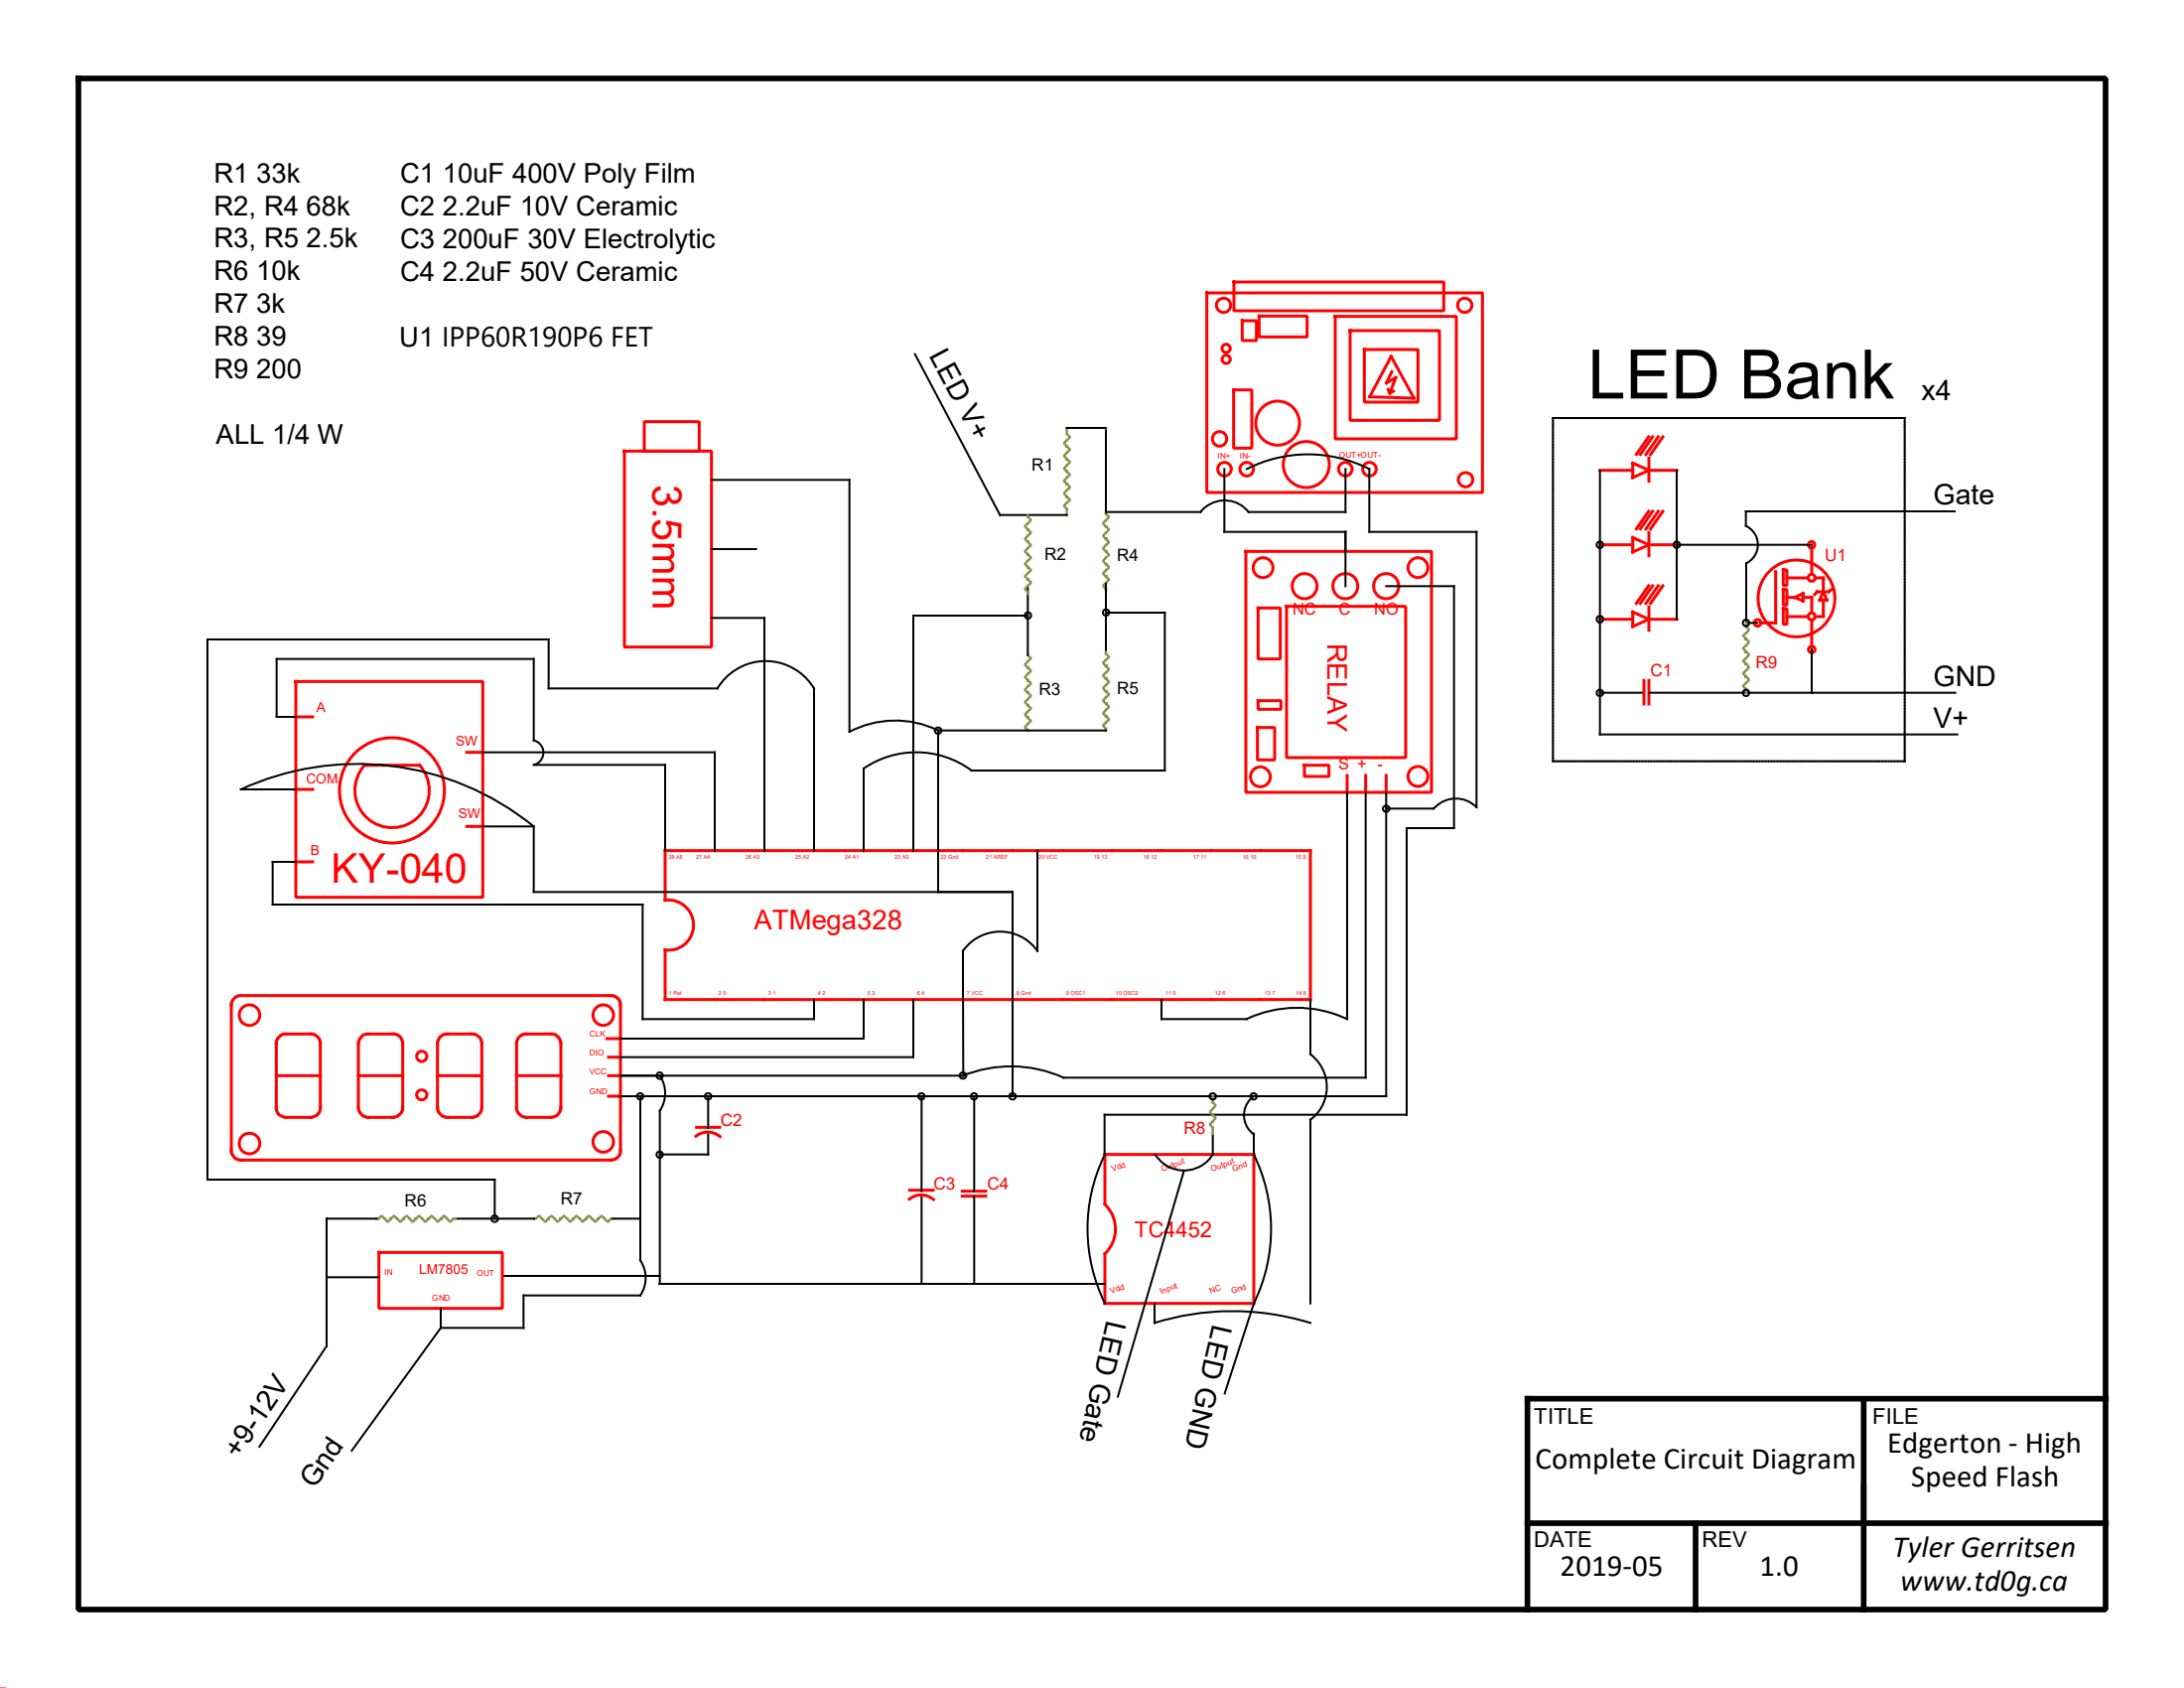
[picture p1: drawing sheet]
<svg xmlns="http://www.w3.org/2000/svg" width="279mm" height="216mm" viewBox="0 0 279 216" stroke-linecap="round" stroke-linejoin="round" font-family="sans-serif">
<g fill="none" stroke="#f00" stroke-width=".38">
<path d="M208.9 59.3v1.8l2-.9M208.9 59.2l2 1M210.9 55.9l-1.6 2.2M210.9 58.6v3M211.4 55.9l-1.6 2.2M212.1 55.9l-1.5 2.2M212.7 55.9l-1.5 2.2M159.4 70.5h23.7v30.8h-23.7zM161 77.8h2.8v6.5h-2.8zM164.6 77.6h15.2v19.3h-15.2zM204.7 79.2h4.2M204.7 69.7h4.2"/>
<path d="M204.7 60.2h4.2M208.9 78.3l2 .9-2 .9zM208.9 68.7l2 1-2 .9zM210.9 74.9l-1.6 2.3M210.9 65.4l-1.6 2.2M210.9 68.1v3M210.9 77.6v3M210.9 79.2h3.6M210.9 69.7h3.6M210.9 60.2h3.6M211.4 74.9l-1.6 2.3M211.4 65.4l-1.6 2.2"/>
<path d="M212.1 74.9l-1.5 2.3M212.1 65.4l-1.5 2.2M212.7 74.9l-1.5 2.3M212.7 65.4l-1.5 2.2M227.2 73.1v6.6h-1.9M228.1 72.9h.5v2h-.5zM228.1 75.4h.5v2h-.5zM228.1 77.9h.5v1.9h-.5zM228.6 73.9h2.7M228.6 76.4h1M228.6 78.9h2.7M229.6 76.4l1.1-.5v1z"/>
<path d="M230.7 76.4h1.1v2M231.8 70.1v3.3M231.8 79.3v3.4M232.2 73.9h1.1v1.8M232.2 78.9h1.1M233.3 76.8v2M233.3 75.7l.4 1.1h-.9zM234.3 75.4l-.4 .3h-1.4l-.3 .3M37.8 87.2h24v27.6h-24zM37.8 91.7h2.2M46.7 97.9h7a4.8 4.8 0 0 1-.2 6.6 4.8 4.8 0 0 1-6.7 0 4.8 4.8 0 0 1-.1-6.6zM59.7 96.2h2.1"/>
<path d="M160.9 93h2.2v4.2h-2.2zM161 89.6h2.9v1.1h-2.9zM166.9 97.9h3.1v1.4h-3.1zM172.3 99.2v2.1M174.7 99.2v2.1M177.3 99.2v2.1M210.3 87v3M210.9 87v3M37.8 101h2.2M37.8 110.2h2.2M59.7 105.7h2.1M85.1 108.8h82.5v19h-82.5v-6.3a3.2 3.2 0 0 0 3.6-3.2 3.2 3.2 0 0 0-3.6-3.2z"/>
<path d="M30 127.6l.6-.3h47.8l.3 .1 .4 .4 .3 .5v19.1l-.3 .5a1.06 1.06 0 0 1-.7 .4l-47.8 .1-.2-.1-.6-.4-.2-.5v-19.1zM35.3 137.6h5.7M35.6 132.7l.7-.5 3.7 .1a1.3 1.3 0 0 1 1 .9v8.7l-.1 .3-.4 .5-.6 .2h-3.5l-.6-.2-.3-.4-.2-.4v-8.7zM45.8 137.6h5.7M46.1 132.7l.4-.3 .3-.2h3.7l.5 .3 .4 .5 .1 .3v8.6l-.3 .6-.5 .3-.3 .1h-3.4l-.6-.2-.5-.6-.1-.4v-8.3zM56 137.6h5.6M56.2 132.7l.4-.3 .3-.2h3.8l.4 .3 .4 .3 .1 .5v8.5a1.26 1.26 0 0 1-1.1 1.1h-3.4l-.6-.2-.4-.5-.1-.4v-8.5zM66.1 137.6h5.7M66.3 132.7l.4-.3 .4-.2h3.7l.3 .2 .4 .3 .3 .6v8.5l-.2 .5-.5 .4-.5 .2h-3.4l-.7-.3a.97 .97 0 0 1-.4-.8v-8.5zM77.6 132.8h1.8M77.9 137.6h1.5M77.9 135.2h1.5"/>
<path d="M77.9 140.2h1.5M141.4 147.7h19v19h-19v-6.3a4.4 4.4 0 0 0 0-6.4z"/>
<circle cx="161.6" cy="72.6" r="1.27"/>
<circle cx="166.9" cy="75" r="1.6"/>
<circle cx="172.1" cy="75" r="1.59"/>
<circle cx="177.3" cy="75" r="1.61"/>
<circle cx="181.4" cy="72.6" r="1.27"/>
<circle cx="224.8" cy="79.7" r=".42"/>
<circle cx="229.8" cy="76.5" r="4.9"/>
<circle cx="231.7" cy="69.7" r=".41"/>
<circle cx="231.8" cy="73.9" r=".44"/>
<circle cx="231.8" cy="78.8" r=".44"/>
<circle cx="161.2" cy="99.4" r="1.27"/>
<circle cx="181.4" cy="99.3" r="1.27"/>
<circle cx="231.8" cy="83.1" r=".41"/>
<circle cx="50.1" cy="101.1" r="6.7"/>
<circle cx="31.9" cy="129.8" r="1.32"/>
<circle cx="54" cy="135.1" r=".66"/>
<circle cx="77.2" cy="129.8" r="1.31"/>
<circle cx="31.9" cy="146.3" r="1.32"/>
<circle cx="54" cy="140" r=".65"/>
<circle cx="77.2" cy="146" r="1.31"/>
</g>
<g fill="none" stroke="#000" stroke-width=".25">
<path d="M198.7 53.9v.3M198.7 54.3v.3M198.7 54.7v.2M198.7 55v.3M198.7 55.4v.3M198.7 55.8v.2M198.7 56.2v.2M198.7 56.6v.2M198.7 56.9v.3M198.7 57.3v.2M198.7 57.7v.2M198.7 58v.3"/>
<path d="M198.7 58.4v.3M198.7 58.8v.3M198.7 59.2v.2M198.7 59.6v.2M198.7 59.9v.3M198.8 53.5h-.1v.3M198.9 53.5h.3M199.3 53.5h.3M199.7 53.5h.2M200.1 53.5h.2M200.4 53.5h.3M200.8 53.5h.2"/>
<path d="M201.2 53.5h.2M201.5 53.5h.3M201.9 53.5h.3M202.3 53.5h.3M202.7 53.5h.2M203.1 53.5h.2M203.4 53.5h.3M203.8 53.5h.2M204.2 53.5h.2M204.6 53.5h.2M204.9 53.5h.3M205.3 53.5h.3"/>
<path d="M205.7 53.5h.2M206 53.5h.3M206.4 53.5h.3M206.8 53.5h.3M207.2 53.5h.2M207.6 53.5h.2M207.9 53.5h.3M208.3 53.5h.2M208.7 53.5h.2M209 53.5h.3M209.4 53.5h.3M209.8 53.5h.3"/>
<path d="M210.2 53.5h.2M210.6 53.5h.2M210.9 53.5h.3M211.3 53.5h.2M211.7 53.5h.2M212 53.5h.3M212.4 53.5h.3M212.8 53.5h.3M213.2 53.5h.2M213.6 53.5h.2M213.9 53.5h.3M214.3 53.5h.2"/>
<path d="M214.7 53.5h.2M215.1 53.5h.2M215.4 53.5h.3M215.8 53.5h.3M216.2 53.5h.2M216.5 53.5h.3M216.9 53.5h.3M217.3 53.5h.3M217.7 53.5h.2M218.1 53.5h.2M218.4 53.5h.3M218.8 53.5h.2"/>
<path d="M219.2 53.5h.2M219.5 53.5h.3M219.9 53.5h.3M220.3 53.5h.3M220.7 53.5h.2M221.1 53.5h.2M221.4 53.5h.3M221.8 53.5h.2M222.2 53.5h.2M222.5 53.5h.3M222.9 53.5h.3M223.3 53.5h.3"/>
<path d="M223.7 53.5h.2M224.1 53.5h.2M224.4 53.5h.3M224.8 53.5h.2M225.2 53.5h.2M225.6 53.5h.2M225.9 53.5h.3M226.3 53.5h.3M226.7 53.5h.2M227 53.5h.3M227.4 53.5h.3M227.8 53.5h.2"/>
<path d="M228.2 53.5h.2M228.6 53.5h.2M228.9 53.5h.3M229.3 53.5h.2M229.7 53.5h.2M230 53.5h.3M230.4 53.5h.3M230.8 53.5h.3M231.2 53.5h.2M231.6 53.5h.2M231.9 53.5h.3M232.3 53.5h.2"/>
<path d="M232.7 53.5h.2M233 53.5h.3M233.4 53.5h.3M233.8 53.5h.3M234.2 53.5h.2M234.6 53.5h.2M234.9 53.5h.3M235.3 53.5h.2M235.7 53.5h.2M236.1 53.5h.2M236.4 53.5h.3M236.8 53.5h.3"/>
<path d="M237.2 53.5h.2M237.5 53.5h.3M237.9 53.5h.3M238.3 53.5h.2M238.7 53.5h.2M239.1 53.5h.2M239.4 53.5h.3M239.8 53.5h.3M240.2 53.5h.2M240.5 53.5h.3M240.9 53.5h.3M241.3 53.5h.3"/>
<path d="M241.7 53.5h.2M242.1 53.5h.2M242.4 53.5h.3M242.8 53.5h.2M243.2 53.5h.2M243.5 53.5h.2v.3M243.7 53.9v.3M243.7 54.3v.3M243.7 54.7v.2M243.7 55v.3M243.7 55.4v.3M243.7 55.8v.2"/>
<path d="M243.7 56.2v.2M243.7 56.6v.2M243.7 56.9v.3M243.7 57.3v.2M243.7 57.7v.2M243.7 58v.3M243.7 58.4v.3M243.7 58.8v.3M243.7 59.2v.2M243.7 59.6v.2M243.7 59.9v.3M97.8 79v29.8"/>
<path d="M116.8 78.7v30.1M198.7 60.3v.2M198.7 60.7v.2M198.7 61v.3M198.7 61.4v.3M198.7 61.8v.3M198.7 62.2v.2M198.7 62.5v.3M198.7 62.9v.3M198.7 63.3v.2M198.7 63.7v.2M198.7 64.1v.2"/>
<path d="M198.7 64.4v.3M198.7 64.8v.3M198.7 65.2v.2M198.7 65.5v.3M198.7 65.9v.3M198.7 66.3v.2M198.7 66.7v.2M198.7 67.1v.2M198.7 67.4v.3M198.7 67.8v.2M198.7 68.2v.2M198.7 68.5v.3"/>
<path d="M198.7 68.9v.3M198.7 69.3v.3M198.7 69.7v.2M198.7 70.1v.2M198.7 70.4v.3M198.7 70.8v.2M198.7 71.2v.2M198.7 71.5v.3M198.7 71.9v.3M198.7 72.3v.3M198.7 72.7v.2M198.7 73v.3"/>
<path d="M198.7 73.4v.3M198.7 73.8v.2M198.7 74.2v.2M198.7 74.5v.3M198.7 74.9v.3M198.7 75.3v.3M198.7 75.6v.3M198.7 76v.3M198.7 76.4v.3M198.7 76.8v.2M198.7 77.2v.2M198.7 77.6v.2"/>
<path d="M198.7 77.9v.3M198.7 78.3v.2M198.7 78.7v.2M198.7 79v.3M198.7 79.4v.3M198.7 79.8v.3M204.7 60.2v33.7h45.7M214.5 60.2v19M214.5 69.7h17.3M243.7 60.3v.2M243.7 60.7v.2M243.7 61v.3"/>
<path d="M243.7 61.4v.3M243.7 61.8v.3M243.7 62.2v.2M243.7 62.5v.3M243.7 62.9v.3M243.7 63.3v.2M243.7 63.7v.2M243.7 64.1v.2M243.7 64.4v.3M243.7 64.8v.3M243.7 65.2v.2M243.7 65.5v.3"/>
<path d="M243.7 65.9v.3M243.7 66.3v.2M243.7 66.7v.2M243.7 67.1v.2M243.7 67.4v.3M243.7 67.8v.2M243.7 68.2v.2M243.7 68.5v.3M243.7 68.9v.3M243.7 69.3v.3M243.7 69.7v.2M243.7 70.1v.2"/>
<path d="M243.7 70.4v.3M243.7 70.8v.2M243.7 71.2v.2M243.7 71.5v.3M243.7 71.9v.3M243.7 72.3v.3M243.7 72.7v.2M243.7 73v.3M243.7 73.4v.3M243.7 73.8v.2M243.7 74.2v.2M243.7 74.5v.3"/>
<path d="M243.7 74.9v.3M243.7 75.3v.3M243.7 75.6v.3M243.7 76v.3M243.7 76.4v.3M243.7 76.8v.2M243.7 77.2v.2M243.7 77.6v.2M243.7 77.9v.3M243.7 78.3v.2M243.7 78.7v.2M243.7 79v.3"/>
<path d="M243.7 79.4v.3M243.7 79.8v.3M250.1 65.4h-26.7v1.9a2.65 2.65 0 0 1 1.5 2.3 2.65 2.65 0 0 1-1.5 2.5v7.6h1.4M61.8 96.2h29.6v12.6M68.3 84.3h-32.9v7.4h2.4M85.1 97.8v11M110.5 98.3v10.5M198.7 80.2v.2M198.7 80.6v.2M198.7 80.9v.3M198.7 81.3v.2M198.7 81.7v.2"/>
<path d="M198.7 82v.3M198.7 82.4v.3M198.7 82.8v.3M198.7 83.2v.2M198.7 83.5v.3M198.7 83.9v.3M198.7 84.3v.2M198.7 84.7v.2M198.7 85v.3M198.7 85.4v.3M198.7 85.8v.3M198.7 86.1v.3"/>
<path d="M198.7 86.5v.3M198.7 86.9v.3M198.7 87.3v.2M198.7 87.7v.2M198.7 88.1v.2M198.7 88.4v.3M198.7 88.8v.2M198.7 89.2v.2M198.7 89.5v.3M198.7 89.9v.3M198.7 90.3v.3M198.7 90.7v.2"/>
<path d="M198.7 91.1v.2M198.7 91.4v.3M198.7 91.8v.2M198.7 92.2v.2M198.7 92.5v.3M198.7 92.9v.3M198.7 93.3v.3M198.7 93.7v.2M198.7 94.1v.2M198.7 94.4v.3M198.7 94.8v.2M198.7 95.2v.2"/>
<path d="M198.7 95.5v.3M198.7 95.9v.3M198.7 96.3v.3M198.7 96.7v.2M198.7 97v.4h.1M198.9 97.4h.3M199.3 97.4h.3M199.7 97.4h.2M200.1 97.4h.2M200.4 97.4h.3M200.8 97.4h.2M201.2 97.4h.2"/>
<path d="M201.5 97.4h.3M201.9 97.4h.3M202.3 97.4h.3M202.7 97.4h.2M203.1 97.4h.2M203.4 97.4h.3M203.8 97.4h.2M204.2 97.4h.2M204.6 97.4h.2M204.7 88.6h5.6M204.9 97.4h.3M205.3 97.4h.3"/>
<path d="M205.7 97.4h.2M206 97.4h.3M206.4 97.4h.3M206.8 97.4h.3M207.2 97.4h.2M207.6 97.4h.2M207.9 97.4h.3M208.3 97.4h.2M208.7 97.4h.2M209 97.4h.3M209.4 97.4h.3M209.8 97.4h.3"/>
<path d="M210.2 97.4h.2M210.6 97.4h.2M210.9 88.6h39.2M210.9 97.4h.3M211.3 97.4h.2M211.7 97.4h.2M212 97.4h.3M212.4 97.4h.3M212.8 97.4h.3M213.2 97.4h.2M213.6 97.4h.2M213.9 97.4h.3"/>
<path d="M214.3 97.4h.2M214.7 97.4h.2M215.1 97.4h.2M215.4 97.4h.3M215.8 97.4h.3M216.2 97.4h.2M216.5 97.4h.3M216.9 97.4h.3M217.3 97.4h.3M217.7 97.4h.2M218.1 97.4h.2M218.4 97.4h.3"/>
<path d="M218.8 97.4h.2M219.2 97.4h.2M219.5 97.4h.3M219.9 97.4h.3M220.3 97.4h.3M220.7 97.4h.2M221.1 97.4h.2M221.4 97.4h.3M221.8 97.4h.2M222.2 97.4h.2M222.5 97.4h.3M222.9 97.4h.3"/>
<path d="M223.3 97.4h.3M223.7 97.4h.2M224.1 97.4h.2M224.4 97.4h.3M224.8 97.4h.2M225.2 97.4h.2M225.6 97.4h.2M225.9 97.4h.3M226.3 97.4h.3M226.7 97.4h.2M227 97.4h.3M227.4 97.4h.3"/>
<path d="M227.8 97.4h.2M228.2 97.4h.2M228.6 97.4h.2M228.9 97.4h.3M229.3 97.4h.2M229.7 97.4h.2M230 97.4h.3M230.4 97.4h.3M230.8 97.4h.3M231.2 97.4h.2M231.6 97.4h.2M231.8 83.1v5.5"/>
<path d="M231.9 97.4h.3M232.3 97.4h.2M232.7 97.4h.2M233 97.4h.3M233.4 97.4h.3M233.8 97.4h.3M234.2 97.4h.2M234.6 97.4h.2M234.9 97.4h.3M235.3 97.4h.2M235.7 97.4h.2M236.1 97.4h.2"/>
<path d="M236.4 97.4h.3M236.8 97.4h.3M237.2 97.4h.2M237.5 97.4h.3M237.9 97.4h.3M238.3 97.4h.2M238.7 97.4h.2M239.1 97.4h.2M239.4 97.4h.3M239.8 97.4h.3M240.2 97.4h.2M240.5 97.4h.3"/>
<path d="M240.9 97.4h.3M241.3 97.4h.3M241.7 97.4h.2M242.1 97.4h.2M242.4 97.4h.3M242.8 97.4h.2M243.2 97.4h.2M243.7 97v.4h-.2M243.7 80.2v.2M243.7 80.6v.2M243.7 80.9v.3M243.7 81.3v.2"/>
<path d="M243.7 81.7v.2M243.7 82v.3M243.7 82.4v.3M243.7 82.8v.3M243.7 83.2v.2M243.7 83.5v.3M243.7 83.9v.3M243.7 84.3v.2M243.7 84.7v.2M243.7 85v.3M243.7 85.4v.3M243.7 85.8v.3"/>
<path d="M243.7 86.1v.3M243.7 86.5v.3M243.7 86.9v.3M243.7 87.3v.2M243.7 87.7v.2M243.7 88.1v.2M243.7 88.4v.3M243.7 88.8v.2M243.7 89.2v.2M243.7 89.5v.3M243.7 89.9v.3M243.7 90.3v.3"/>
<path d="M243.7 90.7v.2M243.7 91.1v.2M243.7 91.4v.3M243.7 91.8v.2M243.7 92.2v.2M243.7 92.5v.3M243.7 92.9v.3M243.7 93.3v.3M243.7 93.7v.2M243.7 94.1v.2M243.7 94.4v.3M243.7 94.8v.2"/>
<path d="M243.7 95.2v.2M243.7 95.5v.3M243.7 95.9v.3M243.7 96.3v.3M243.7 96.7v.2M30.8 101h7M37.8 110.2h-2.9v5.5M61.8 105.7h6.5v8.4h61.2v26.1M120 108.8v5.3M132.7 108.8v12.8M172.3 101.3v29M174.7 101.3v36.5h-38.6"/>
<path d="M177.3 101.3v38.9h-95.4M104.1 127.8v2.5M110.5 127.8v5h-31.1M116.8 127.8v7.4h-37.4M123.2 124.6v13M123.2 121.6v6.2M56.4 169.8h10.6M64.3 163.2h20.1"/>
<circle cx="204.7" cy="79.2" r=".43"/>
<circle cx="204.7" cy="69.7" r=".42"/>
<circle cx="214.5" cy="69.7" r=".42"/>
<circle cx="204.7" cy="88.6" r=".42"/>
</g>
<path d="M136.5 54.7v.8l.4 .4-.8 .8 .4 .4" fill="none" stroke="#83954a" stroke-width=".3"/>
<path d="M136.4 56.9h.3v.3h-.3z" fill-rule="evenodd" fill="#83954a"/>
<path d="M136.5 57.1l.4 .4-.8 .8 .4 .4" fill="none" stroke="#83954a" stroke-width=".3"/>
<path d="M136.4 58.5h.3v.3h-.3z" fill-rule="evenodd" fill="#83954a"/>
<path d="M136.5 58.7l.4 .4-.8 .8 .4 .4" fill="none" stroke="#83954a" stroke-width=".3"/>
<path d="M136.4 60.2h.3v.3h-.3z" fill-rule="evenodd" fill="#83954a"/>
<path d="M136.5 60.3l.4 .4-.8 .8 .4 .4" fill="none" stroke="#83954a" stroke-width=".3"/>
<path d="M136.4 61.8h.3v.3h-.3z" fill-rule="evenodd" fill="#83954a"/>
<path d="M136.5 61.9l.4 .4-.8 .8 .4 .4" fill="none" stroke="#83954a" stroke-width=".3"/>
<path d="M136.4 63.4h.3v.3h-.3z" fill-rule="evenodd" fill="#83954a"/>
<path d="M136.5 63.5l.4 .4-.8 .8 .4 .4v.8M141.5 65.5v.2l.4 .4-.8 .8 .4 .5" fill="none" stroke="#83954a" stroke-width=".3"/>
<path d="M127.9 65.9h8.6" fill="none" stroke="#000" stroke-width=".25"/>
<path d="M141.4 67.2h.2v.3h-.2z" fill-rule="evenodd" fill="#83954a"/>
<path d="M141.5 67.4l.4 .3-.8 .8 .4 .5" fill="none" stroke="#83954a" stroke-width=".3"/>
<path d="M141.4 68.8h.2v.3h-.2z" fill-rule="evenodd" fill="#83954a"/>
<path d="M141.5 69l.4 .3-.8 .8 .4 .4" fill="none" stroke="#83954a" stroke-width=".3"/>
<path d="M141.4 70.4h.2v.3h-.2z" fill-rule="evenodd" fill="#83954a"/>
<path d="M141.5 70.5l.4 .5-.8 .8 .4 .3" fill="none" stroke="#83954a" stroke-width=".3"/>
<path d="M141.4 72h.2v.3h-.2z" fill-rule="evenodd" fill="#83954a"/>
<path d="M141.5 72.1l.4 .5-.8 .8 .4 .3" fill="none" stroke="#83954a" stroke-width=".3"/>
<path d="M141.4 73.6h.2v.3h-.2z" fill-rule="evenodd" fill="#83954a"/>
<path d="M141.5 73.7l.4 .4-.8 .8 .4 .5v.2M141.5 83.4v.2l.4 .4-.8 .8 .4 .4" fill="none" stroke="#83954a" stroke-width=".3"/>
<path d="M141.5 74.7v8.7" fill="none" stroke="#000" stroke-width=".25"/>
<path d="M141.4 85h.2v.3h-.2z" fill-rule="evenodd" fill="#83954a"/>
<path d="M141.5 85.2l.4 .4-.8 .8 .4 .4" fill="none" stroke="#83954a" stroke-width=".3"/>
<path d="M141.4 86.7h.2v.3h-.2z" fill-rule="evenodd" fill="#83954a"/>
<path d="M141.5 86.8l.4 .4-.8 .8 .4 .4" fill="none" stroke="#83954a" stroke-width=".3"/>
<path d="M141.4 88.3h.2v.3h-.2z" fill-rule="evenodd" fill="#83954a"/>
<path d="M141.5 88.4l.4 .4-.8 .8 .4 .4" fill="none" stroke="#83954a" stroke-width=".3"/>
<path d="M141.4 89.9h.2v.3h-.2z" fill-rule="evenodd" fill="#83954a"/>
<path d="M141.5 90l.4 .4-.8 .8 .4 .4" fill="none" stroke="#83954a" stroke-width=".3"/>
<path d="M141.4 91.5h.2v.3h-.2z" fill-rule="evenodd" fill="#83954a"/>
<path d="M131.5 83.7l.4 .5-.8 .8 .4 .4M141.5 91.6l.4 .4-.8 .8 .4 .4v.2" fill="none" stroke="#83954a" stroke-width=".3"/>
<path d="M141.5 55v10.5" fill="none" stroke="#000" stroke-width=".25"/>
<path d="M131.4 85.3h.3v.3h-.3z" fill-rule="evenodd" fill="#83954a"/>
<path d="M131.5 85.4l.4 .4-.8 .8 .4 .4" fill="none" stroke="#83954a" stroke-width=".3"/>
<path d="M131.4 86.9h.3v.3h-.3z" fill-rule="evenodd" fill="#83954a"/>
<path d="M131.5 87l.4 .4-.8 .8 .4 .4" fill="none" stroke="#83954a" stroke-width=".3"/>
<path d="M131.4 88.4h.3v.3h-.3z" fill-rule="evenodd" fill="#83954a"/>
<path d="M131.5 88.6l.4 .4-.8 .8 .4 .4" fill="none" stroke="#83954a" stroke-width=".3"/>
<path d="M131.4 90h.3v.3h-.3z" fill-rule="evenodd" fill="#83954a"/>
<path d="M131.5 90.2l.4 .4-.8 .8 .4 .4" fill="none" stroke="#83954a" stroke-width=".3"/>
<path d="M131.4 91.7h.3v.2h-.3z" fill-rule="evenodd" fill="#83954a"/>
<path d="M131.5 65.9v.2l.4 .4-.8 .8 .4 .4M131.5 91.8l.4 .4-.8 .8 .4 .4" fill="none" stroke="#83954a" stroke-width=".3"/>
<path d="M131.5 75.1v8.6" fill="none" stroke="#000" stroke-width=".25"/>
<path d="M131.4 67.6h.3v.3h-.3z" fill-rule="evenodd" fill="#83954a"/>
<path d="M131.5 67.7l.4 .4-.8 .8 .4 .4" fill="none" stroke="#83954a" stroke-width=".3"/>
<path d="M131.4 69.2h.3v.3h-.3z" fill-rule="evenodd" fill="#83954a"/>
<path d="M131.5 69.3l.4 .4-.8 .8 .4 .4" fill="none" stroke="#83954a" stroke-width=".3"/>
<path d="M131.4 70.8h.3v.3h-.3z" fill-rule="evenodd" fill="#83954a"/>
<path d="M131.5 70.9l.4 .4-.8 .8 .4 .4" fill="none" stroke="#83954a" stroke-width=".3"/>
<path d="M131.4 72.4h.3v.3h-.3z" fill-rule="evenodd" fill="#83954a"/>
<path d="M131.5 72.5l.4 .4-.8 .8 .4 .4" fill="none" stroke="#83954a" stroke-width=".3"/>
<path d="M131.4 74h.3v.3h-.3z" fill-rule="evenodd" fill="#83954a"/>
<path d="M131.5 74.1l.4 .4-.8 .8 .4 .4v.2M68.3 155.9h.2l.5-.4 .8 .8 .3-.4" fill="none" stroke="#83954a" stroke-width=".3"/>
<path d="M70 155.7h.3v.3h-.3z" fill-rule="evenodd" fill="#83954a"/>
<path d="M70.1 155.9l.4-.4 .8 .8 .5-.4" fill="none" stroke="#83954a" stroke-width=".3"/>
<path d="M71.6 155.7h.3v.3h-.3z" fill-rule="evenodd" fill="#83954a"/>
<path d="M71.8 155.9l.3-.4 .8 .8 .5-.4" fill="none" stroke="#83954a" stroke-width=".3"/>
<path d="M73.2 155.7h.3v.3h-.3z" fill-rule="evenodd" fill="#83954a"/>
<path d="M73.4 155.9l.3-.4 .8 .8 .4-.4" fill="none" stroke="#83954a" stroke-width=".3"/>
<path d="M74.8 155.7h.3v.3h-.3z" fill-rule="evenodd" fill="#83954a"/>
<path d="M74.9 155.9l.5-.4 .8 .8 .3-.4" fill="none" stroke="#83954a" stroke-width=".3"/>
<path d="M76.4 155.7h.3v.3h-.3z" fill-rule="evenodd" fill="#83954a"/>
<path d="M48.2 155.9h.2l.4-.4 .8 .8 .4-.4M76.5 155.9l.5-.4 .8 .8 .3-.4h.3" fill="none" stroke="#83954a" stroke-width=".3"/>
<path d="M58.3 155.9h10" fill="none" stroke="#000" stroke-width=".25"/>
<path d="M49.9 155.7h.3v.3h-.3z" fill-rule="evenodd" fill="#83954a"/>
<path d="M50 155.9l.4-.4 .8 .8 .4-.4" fill="none" stroke="#83954a" stroke-width=".3"/>
<path d="M51.5 155.7h.3v.3h-.3z" fill-rule="evenodd" fill="#83954a"/>
<path d="M51.6 155.9l.4-.4 .8 .8 .4-.4" fill="none" stroke="#83954a" stroke-width=".3"/>
<path d="M53 155.7h.3v.3h-.3z" fill-rule="evenodd" fill="#83954a"/>
<path d="M53.2 155.9l.4-.4 .8 .8 .4-.4" fill="none" stroke="#83954a" stroke-width=".3"/>
<path d="M54.7 155.7h.2v.3h-.2z" fill-rule="evenodd" fill="#83954a"/>
<path d="M54.8 155.9l.4-.4 .8 .8 .4-.4" fill="none" stroke="#83954a" stroke-width=".3"/>
<path d="M56.3 155.7h.3v.3h-.3z" fill-rule="evenodd" fill="#83954a"/>
<path d="M223.4 79.7v.4l.4 .5-.8 .7 .4 .4M56.4 155.9l.4-.4 .8 .8 .4-.4h.3" fill="none" stroke="#83954a" stroke-width=".3"/>
<g fill="none" stroke="#f00" stroke-width=".38">
<path d="M154.4 37.5h35.3v25.5h-35.3zM157.9 36.1h26.8v3.7h-26.8zM79.9 57.7h11.1v25.1h-11.1zM82.4 53.9h7.1v3.8h-7.1zM157.8 49.9h2.3v7.4h-2.3zM158.9 41h1.8v2.6h-1.8zM161.1 40.4h6.1v2.7h-6.1zM170.8 40.5h15.5v15.6h-15.5zM172.7 42.3h11.4v11.5h-11.4zM174.5 44.7h6.9v6.7h-6.9zM177.6 49.8l.2 .4 .5-.2M178 45.6l2.9 5.3-5.7-.1z"/>
<path d="M178.1 47.5l-.7 1.5 1.2-.7-.8 2M89 145.3a2.43 2.43 0 0 1 3.1 .1M89.1 144.2h3M116.3 153.4a2.43 2.43 0 0 1 3.1 0M116.4 152.2h3M123.1 152.4h3M123.1 153h3M48.5 160.2h15.8v7.1h-15.8z"/>
<circle cx="156.5" cy="39" r=".91"/>
<circle cx="187.4" cy="39" r=".91"/>
<circle cx="156" cy="56.1" r=".92"/>
<circle cx="156.9" cy="44.6" r=".53"/>
<circle cx="156.9" cy="46" r=".53"/>
<circle cx="163.4" cy="54.1" r="2.8"/>
<circle cx="167.1" cy="59.4" r="2.94"/>
<circle cx="156.7" cy="60" r=".87"/>
<circle cx="159.5" cy="60" r=".87"/>
<circle cx="172.1" cy="60" r=".87"/>
<circle cx="175.2" cy="60" r=".87"/>
<circle cx="187.5" cy="61.4" r=".92"/>
</g>
<g fill="none" stroke="#000" stroke-width=".25">
<path d="M117.1 45.3l10.8 20.6M136.5 54.7h5M156.6 60v8h15.5v7M159.5 60a17.3 17.3 0 0 1 15.7 0v8h13.7v35.3a3.8 3.8 0 0 0-5.5 .1h-6.1M172.1 60v5.5h-12.4a3.9 3.9 0 0 0-6.1 0h-12.1M91 61.4h17.7v32.2a12.6 12.6 0 0 1 11.3-.2M91 70.2h5.7M91 79h6.8M116.8 78.7h14.7M141.5 78.4h7.5v20.2h-24.7a11.9 11.9 0 0 0-13.8-.3M177.3 75h8.7v30.9h-6v36.7h-38.7v4.9M68.3 84.3v10.4a1.61 1.61 0 0 1 1.2 1.6 1.61 1.61 0 0 1-1.2 1.5h16.8"/>
<path d="M120 93.4v15.4M120 93.4h21.5M30.8 101a35.8 35.8 0 0 1 37.5 4.7M34.9 115.7h47.3v14.6h21.9M104.1 108.8v-20.7a7.2 7.2 0 0 0-12.3 0h-21.6v-6.3h-43.7v69.1h36.8v5M79.4 137.6h43.8a16.4 16.4 0 0 1 12.9 .2M84.4 137.6a4 4 0 0 1 0 4.5v22.1M123.2 121.6a5.8 5.8 0 0 1 9.5 0M148.6 127.8v2.5h10.9M159.5 130.3a15 15 0 0 1 12.8 0M167.6 127.8v7a5.2 5.2 0 0 1 0 8.4v23.5M48.2 155.9h-6.4v16.3l-8.6 12.8"/>
<path d="M78.4 155.9h3.5M79.4 140.2h2.5v21a4 4 0 0 1 0 4.5h-14.9v4.1M90.6 140.2v4.1M90.6 144.9v2.8h-6.2M117.9 140.2v12.2M117.9 153v11.2M124.6 140.2v12.2M124.6 153v11.2M141.4 147.7a21.5 21.5 0 0 0 0 19M147.8 147.7a4.3 4.3 0 0 0 7.4 0M151.5 149.7l-8.5 28.9M160.4 147.7a21.7 21.7 0 0 1 0 19l-3.7 11.5"/>
<path d="M160.4 140.2a2.98 2.98 0 0 0 0 4.9M41.8 163.4h6.7M56.4 167.3v2.5l-11.4 15.7M84.3 164.2h57.1M147.7 166.7v2.5a33.7 33.7 0 0 1 19.9 0"/>
</g>
<path d="M223.2 81.6h.3v.3h-.3z" fill-rule="evenodd" fill="#83954a"/>
<path d="M223.4 81.7l.4 .4-.8 .8 .4 .5" fill="none" stroke="#83954a" stroke-width=".3"/>
<path d="M223.2 83.2h.3v.3h-.3z" fill-rule="evenodd" fill="#83954a"/>
<path d="M223.4 83.4l.4 .3-.8 .8 .4 .4" fill="none" stroke="#83954a" stroke-width=".3"/>
<path d="M223.2 84.8h.3v.3h-.3z" fill-rule="evenodd" fill="#83954a"/>
<path d="M223.4 84.9l.4 .4-.8 .8 .4 .4" fill="none" stroke="#83954a" stroke-width=".3"/>
<path d="M223.2 86.4h.3v.3h-.3z" fill-rule="evenodd" fill="#83954a"/>
<path d="M223.4 86.5l.4 .5-.8 .8 .4 .3v.5M155.2 142.6l.3 .4-.7 .8 .4 .4v.8" fill="none" stroke="#83954a" stroke-width=".3"/>
<path d="M155.2 145v2.7M160.4 145v2.7" fill="none" stroke="#000" stroke-width=".25"/>
<path d="M155 142.5h.3v.2h-.3z" fill-rule="evenodd" fill="#83954a"/>
<path d="M155.2 140.2v.8l.3 .4-.7 .8 .4 .4" fill="none" stroke="#83954a" stroke-width=".3"/>
<g fill="none" stroke="#000" stroke-width=".25">
<circle cx="131.5" cy="78.7" r=".41"/>
<circle cx="141.5" cy="78.3" r=".41"/>
<circle cx="223.4" cy="79.7" r=".41"/>
<circle cx="120" cy="93.5" r=".42"/>
<circle cx="223.4" cy="88.6" r=".4"/>
<circle cx="177.3" cy="103.4" r=".41"/>
<circle cx="84.4" cy="137.6" r=".41"/>
<circle cx="123.2" cy="137.6" r=".41"/>
<circle cx="63.3" cy="155.9" r=".43"/>
<circle cx="81.9" cy="140.2" r=".4"/>
<circle cx="84.4" cy="147.7" r=".4"/>
<circle cx="90.6" cy="140.2" r=".42"/>
<circle cx="117.9" cy="140.2" r=".4"/>
<circle cx="124.6" cy="140.2" r=".4"/>
<circle cx="129.5" cy="140.2" r=".42"/>
<circle cx="155.2" cy="140.2" r=".41"/>
<circle cx="160.4" cy="140.2" r=".4"/>
</g>
<path d="M10 10h259.4v195.9h-259.4z" fill="none" stroke="#000" stroke-width=".13"/>
<path d="M0 215.9h.1" fill="none" stroke="#f0f" stroke-width=".13"/>
<path d="M0 215.9h.1" fill="none" stroke="#f0f" stroke-width=".13"/>
<path d="M.1 215.9h.1M0 215.9h.1" fill="none" stroke="#f0f" stroke-width=".13"/>
<path d="M0 215.9h.1" fill="none" stroke="#f0f" stroke-width=".13"/>
<path d="M.1 215.9h.1" fill="none" stroke="#f0f" stroke-width=".13"/>
<path d="M.1 215.9h.1" fill="none" stroke="#f0f" stroke-width=".13"/>
<path d="M.1 215.9h.1" fill="none" stroke="#f0f" stroke-width=".13"/>
<path d="M.1 215.9h.1" fill="none" stroke="#f0f" stroke-width=".13"/>
<path d="M.1 215.9h.1" fill="none" stroke="#f0f" stroke-width=".13"/>
<path d="M.1 215.9h.1" fill="none" stroke="#f0f" stroke-width=".13"/>
<path d="M.2 215.9h.1" fill="none" stroke="#f0f" stroke-width=".13"/>
<path d="M.1 215.9h.1" fill="none" stroke="#f0f" stroke-width=".13"/>
<path d="M.2 215.9h.1" fill="none" stroke="#f0f" stroke-width=".13"/>
<path d="M.2 215.9h.1" fill="none" stroke="#f0f" stroke-width=".13"/>
<path d="M.2 215.9h.1" fill="none" stroke="#f0f" stroke-width=".13"/>
<path d="M.2 215.9h.1" fill="none" stroke="#f0f" stroke-width=".13"/>
<path d="M.2 215.9h.1" fill="none" stroke="#f0f" stroke-width=".13"/>
<path d="M.3 215.9h.1M.2 215.9h.1" fill="none" stroke="#f0f" stroke-width=".13"/>
<path d="M.2 215.9h.1" fill="none" stroke="#f0f" stroke-width=".13"/>
<path d="M.2 215.9h.1" fill="none" stroke="#f0f" stroke-width=".13"/>
<path d="M.3 215.9h.1" fill="none" stroke="#f0f" stroke-width=".13"/>
<path d="M.3 215.9h.1" fill="none" stroke="#f0f" stroke-width=".13"/>
<path d="M.3 215.9h.1" fill="none" stroke="#f0f" stroke-width=".13"/>
<path d="M.3 215.9h.1" fill="none" stroke="#f0f" stroke-width=".13"/>
<path d="M.3 215.9h.1" fill="none" stroke="#f0f" stroke-width=".13"/>
<path d="M.3 215.9h.1" fill="none" stroke="#f0f" stroke-width=".13"/>
<path d="M.3 215.9h.1" fill="none" stroke="#f0f" stroke-width=".13"/>
<path d="M.4 215.9h.1" fill="none" stroke="#f0f" stroke-width=".13"/>
<path d="M.3 215.9h.1" fill="none" stroke="#f0f" stroke-width=".13"/>
<path d="M.4 215.9h.1" fill="none" stroke="#f0f" stroke-width=".13"/>
<path d="M.4 215.9h.1" fill="none" stroke="#f0f" stroke-width=".13"/>
<path d="M.4 215.9h.1" fill="none" stroke="#f0f" stroke-width=".13"/>
<path d="M.4 215.9h.1" fill="none" stroke="#f0f" stroke-width=".13"/>
<path d="M.4 215.9h.1" fill="none" stroke="#f0f" stroke-width=".13"/>
<path d="M.4 215.9h.1" fill="none" stroke="#f0f" stroke-width=".13"/>
<path d="M.4 215.9h.1" fill="none" stroke="#f0f" stroke-width=".13"/>
<path d="M.5 215.9h.1" fill="none" stroke="#f0f" stroke-width=".13"/>
<path d="M.4 215.9h.1" fill="none" stroke="#f0f" stroke-width=".13"/>
<path d="M.5 215.9h.1" fill="none" stroke="#f0f" stroke-width=".13"/>
<path d="M.5 215.9h.1" fill="none" stroke="#f0f" stroke-width=".13"/>
<path d="M.5 215.9h.1" fill="none" stroke="#f0f" stroke-width=".13"/>
<path d="M.5 215.9h.1" fill="none" stroke="#f0f" stroke-width=".13"/>
<path d="M.5 215.9h.1" fill="none" stroke="#f0f" stroke-width=".13"/>
<path d="M.6 215.9h.1" fill="none" stroke="#f0f" stroke-width=".13"/>
<path d="M.6 215.9h.1" fill="none" stroke="#f0f" stroke-width=".13"/>
<path d="M.6 215.9h.1" fill="none" stroke="#f0f" stroke-width=".13"/>
<path d="M.6 215.9h.1" fill="none" stroke="#f0f" stroke-width=".13"/>
<path d="M.6 215.9h.1" fill="none" stroke="#f0f" stroke-width=".13"/>
<path d="M.6 215.9h.1" fill="none" stroke="#f0f" stroke-width=".13"/>
<path d="M10 10h259.4v195.9h-259.4zM238.4 179v26.9M269.4 178.9h-74v27M195.4 194.8h74M216.9 194.8v11.1" fill="none" stroke="#000" stroke-width=".72"/>
<text font-size="8.7" x="203.1" y="51">LED Bank</text>
<g font-size="5.2" fill="#f00">
<text x="83.5" y="62" transform="rotate(90 83.5 62)">3.5mm</text>
<text x="42.4" y="112.9">KY-040</text>
</g>
<g font-size="3.9">
<text x="241.5" y="185.8">Edgerton - High</text>
<text x="196.4" y="187.8">Complete Circuit Diagram</text>
<text x="244.5" y="190.1">Speed Flash</text>
<text x="199.6" y="201.6">2019-05</text>
<text x="225.1" y="201.6">1.0</text>
<text x="242.1" y="199.1">Tyler Gerritsen</text>
<text x="243.1" y="203.5">www.td0g.ca</text>
</g>
<g font-size="3.6">
<text x="118.8" y="45.5" transform="rotate(62 118.8 45.5)">LED V+</text>
<text x="245.8" y="51.2">x4</text>
<text x="247.4" y="64.5">Gate</text>
<text x="247.4" y="87.7">GND</text>
<text x="247.4" y="93">V+</text>
<text x="141.6" y="168.8" transform="rotate(103 141.6 168.8)">LED Gate</text>
<text x="155.2" y="169.3" transform="rotate(103 155.2 169.3)">LED GND</text>
<text x="30.5" y="186.7" transform="rotate(-56 30.5 186.7)">+9-12V</text>
<text x="40.3" y="190.5" transform="rotate(-56 40.3 190.5)">Gnd</text>
</g>
<g font-size="3.5">
<text x="27.4" y="23.3">R1 33k</text>
<text x="51.2" y="23.4">C1 10uF 400V Poly Film</text>
<text x="27.4" y="27.5">R2, R4 68k</text>
<text x="51.2" y="27.6">C2 2.2uF 10V Ceramic</text>
<text x="27.4" y="31.7">R3, R5 2.5k</text>
<text x="27.4" y="35.9">R6 10k</text>
<text x="51.2" y="31.8">C3 200uF 30V Electrolytic</text>
<text x="51.2" y="36">C4 2.2uF 50V Ceramic</text>
<text x="27.4" y="40">R7 3k</text>
<text x="27.4" y="44.2">R8 39</text>
<text x="51.1" y="44.4">U1 IPP60R190P6 FET</text>
<text x="27.4" y="48.4">R9 200</text>
<text x="27.6" y="56.8">ALL 1/4 W</text>
</g>
<g font-size="3.5" fill="#f00">
<text x="169.8" y="82.3" transform="rotate(90 169.8 82.3)">RELAY</text>
<text x="96.5" y="118.9">ATMega328</text>
</g>
<text font-size="2.8" fill="#f00" x="145.2" y="158.2">TC4452</text>
<g font-size="2.8">
<text x="196.3" y="182.2">TITLE</text>
<text x="239.6" y="182.2">FILE</text>
<text x="196.3" y="197.8">DATE</text>
<text x="217.8" y="197.8">REV</text>
</g>
<g font-size="2.2">
<text x="132" y="60.2">R1</text>
<text x="133.6" y="71.7">R2</text>
<text x="142.9" y="71.7">R4</text>
<text x="132.9" y="88.9">R3</text>
<text x="142.9" y="88.8">R5</text>
<text x="51.8" y="154.3">R6</text>
<text x="71.8" y="154.1">R7</text>
</g>
<g font-size="2.2" fill="#f00">
<text x="233.5" y="71.8">U1</text>
<text x="211.2" y="86.5">C1</text>
<text x="224.6" y="85.4">R9</text>
<text x="92.2" y="144">C2</text>
<text x="151.5" y="145">R8</text>
<text x="119.5" y="152.1">C3</text>
<text x="126.3" y="152.1">C4</text>
</g>
<g font-size="2.1" fill="#f00">
<text x="165.4" y="78.6">NC</text>
<text x="171.3" y="78.6">C</text>
<text x="175.8" y="78.6">NO</text>
<text x="171.2" y="98.4">S + -</text>
</g>
<g font-size="1.7" fill="#f00">
<text x="40.5" y="91">A</text>
<text x="58.3" y="95.3">SW</text>
<text x="39.2" y="100.2">COM</text>
<text x="58.7" y="104.6">SW</text>
<text x="39.8" y="109.3">B</text>
<text x="53.6" y="163">LM7805</text>
</g>
<g font-size="1" fill="#f00">
<text x="155.8" y="58.6">IN+</text>
<text x="158.6" y="58.6">IN-</text>
<text x="171.3" y="58.5">OUT+OUT-</text>
<text x="75.4" y="132.6">CLK</text>
<text x="75.4" y="135">DIO</text>
<text x="75.4" y="137.4">VCC</text>
<text x="75.4" y="140">GND</text>
<text x="142.4" y="149.9" transform="rotate(-20 142.4 149.9)">Vdd</text>
<text x="148.7" y="149.9" transform="rotate(-20 148.7 149.9)">Output</text>
<text x="155.1" y="149.9" transform="rotate(-20 155.1 149.9)">Output</text>
<text x="157.8" y="149.9" transform="rotate(-20 157.8 149.9)">Gnd</text>
<text x="49.2" y="163.1">IN</text>
<text x="55.3" y="166.3">GND</text>
<text x="61" y="163.2">OUT</text>
<text x="142.2" y="165.5" transform="rotate(-20 142.2 165.5)">Vdd</text>
<text x="148.5" y="165.5" transform="rotate(-20 148.5 165.5)">Input</text>
<text x="154.9" y="165.5" transform="rotate(-20 154.9 165.5)">NC</text>
<text x="157.7" y="165.5" transform="rotate(-20 157.7 165.5)">Gnd</text>
</g>
<g font-size=".7" fill="#f00">
<text x="85.6" y="109.8">28 A5</text>
<text x="89.1" y="109.9">27 A4</text>
<text x="95.4" y="109.9">26 A3</text>
<text x="101.8" y="109.9">25 A2</text>
<text x="108.1" y="109.9">24 A1</text>
<text x="114.5" y="109.9">23 A0</text>
<text x="120.4" y="109.9">22 Gnd</text>
<text x="126.2" y="109.9">21 AREF</text>
<text x="132.9" y="109.9">20 VCC</text>
<text x="140" y="109.9">19 13</text>
<text x="146.3" y="109.9">18 12</text>
<text x="152.7" y="109.9">17 11</text>
<text x="159" y="109.9">16 10</text>
<text x="165.7" y="109.9">15 9</text>
<text x="85.6" y="127.3">1 Rst</text>
<text x="91.9" y="127.3">2 0</text>
<text x="98.3" y="127.3">3 1</text>
<text x="104.6" y="127.3">4 2</text>
<text x="111" y="127.3">5 3</text>
<text x="117.3" y="127.3">6 4</text>
<text x="123.7" y="127.3">7 VCC</text>
<text x="130" y="127.3">8 Gnd</text>
<text x="136.4" y="127.3">9 OSC1</text>
<text x="142.7" y="127.3">10 OSC2</text>
<text x="149.1" y="127.3">11 5</text>
<text x="155.4" y="127.3">12 6</text>
<text x="161.8" y="127.3">13 7</text>
<text x="165.8" y="127.3">14 8</text>
</g>
</svg>
